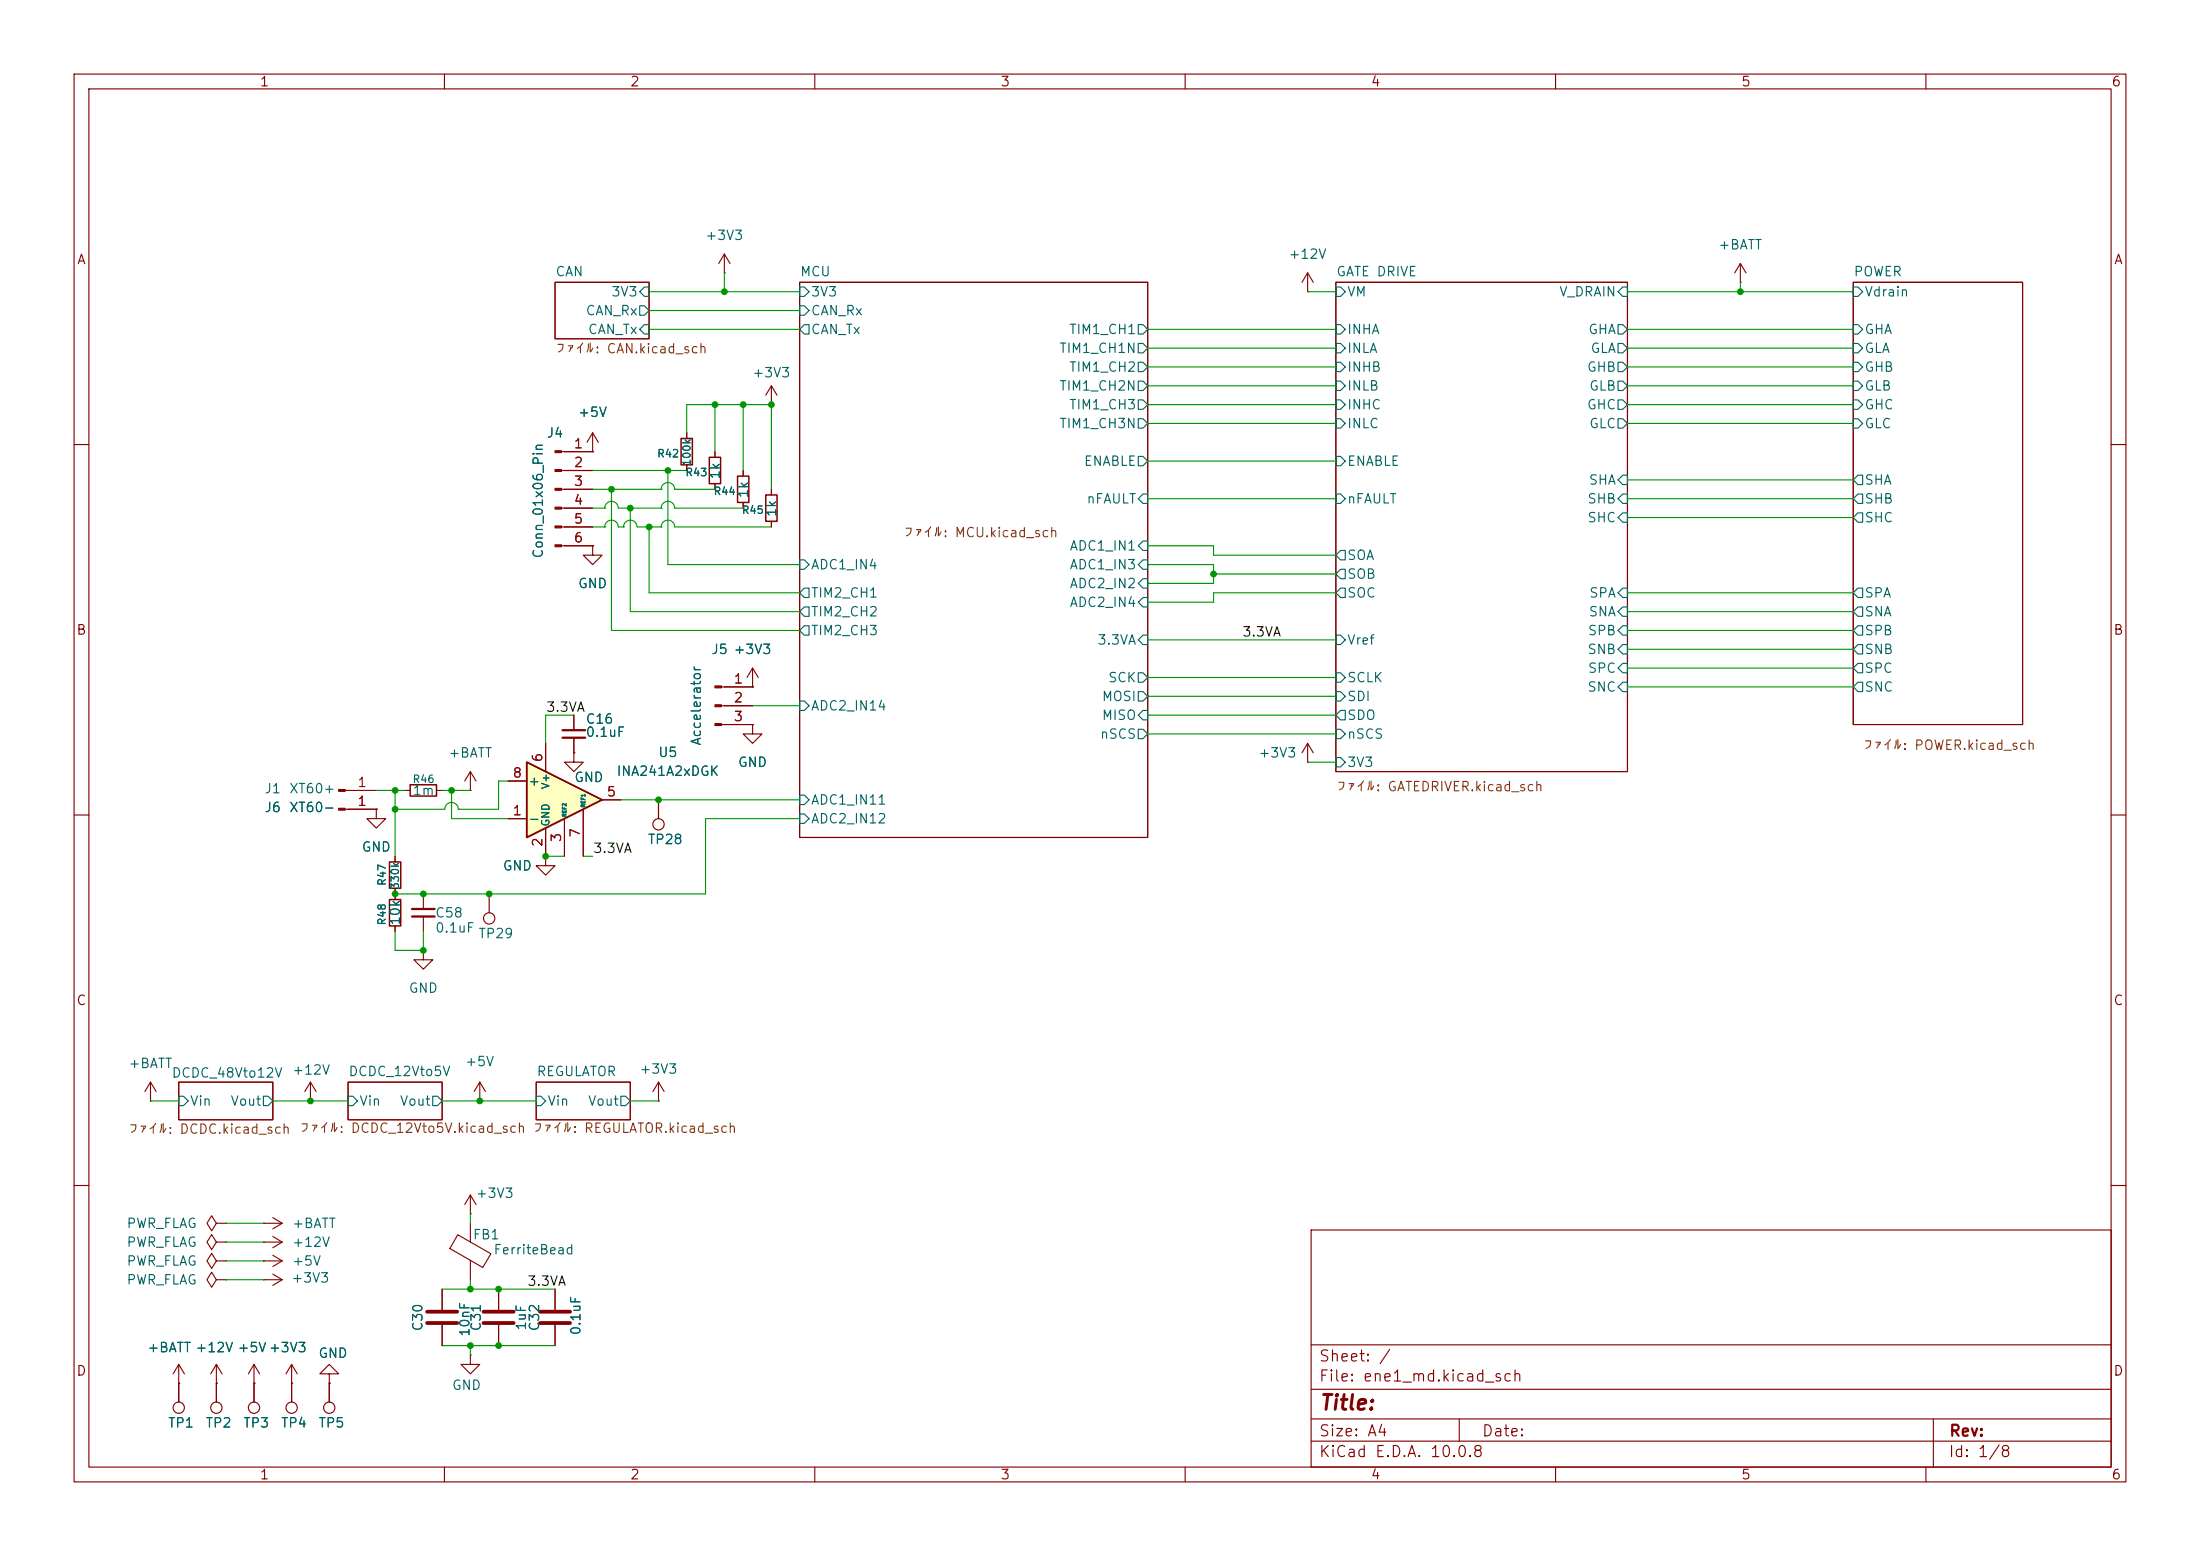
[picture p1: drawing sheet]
<svg xmlns="http://www.w3.org/2000/svg" width="297mm" height="210mm" viewBox="0 0 297 210" stroke-linecap="round" stroke-linejoin="round" font-family="sans-serif">
<g fill="none" stroke="#840000" stroke-width=".15">
<path d="M10 10h277v190h-277zM12 12h273v186h-273zM60 10v2M110 10v2M160 10v2M210 10v2M260 10v2M74.9 38.1h12.7v7.6h-12.7zM107.9 38.1h47v74.9h-47zM180.3 38.1h39.4v66h-39.4zM250.2 38.1h22.8v59.7h-22.8zM10 60h2"/>
<path d="M285 60h2M97.4 92.7h4.2M97.4 95.3h4.2M97.4 97.8h4.2M101.6 92.7h.1M101.6 97.8v1.3h1.3l-1.3 1.2-1.3-1.2h1.3M101.6 97.8h.1M101.6 90.2l-.8 1.2M101.6 90.2l.8 1.2M101.6 90.2v2.5M10 110h2M285 110h2"/>
<path d="M24.1 146.1h12.7v5h-12.7zM47 146.1h12.7v5h-12.7zM72.4 146.1h12.7v5h-12.7zM10 160h2M29.2 172.7l-.6-1-.7 1 .7 1 .6-1h1.3M29.2 170.2l-.6-1-.7 1 .7 1 .6-1h1.3M29.2 167.6l-.6-1-.7 1 .7 1.1 .6-1.1h1.3M29.2 165.1l-.6-1-.7 1 .7 1 .6-1h1.3M30.5 172.7h.1M30.5 170.2h.1M30.5 167.6h.1M30.5 165.1h.1"/>
<path d="M177 166h108v32h-108zM285 160h2M34.3 186.7h.1M34.3 184.2l-.8 1.2M34.3 184.2l.8 1.2M34.3 184.2v2.5M60 198v2M110 198v2M160 198v2M177 194.5h108M177 191.5h108M177 187.5h108"/>
<path d="M177 181.5h108M197 191.5v3M210 198v2M260 198v2M261 191.5v6.5"/>
</g>
<g fill="none" stroke="#006464" stroke-width=".15">
<path d="M87 38.7h.6v1.3h-.6l-.6-.6zM107.9 38.7h.7l.6 .7-.6 .6h-.7zM180.3 38.7h.7l.6 .7-.6 .6h-.7zM218.4 39.4l.7-.7h.6v1.3h-.6zM250.2 38.7h.6l.7 .7-.7 .6h-.6zM86.4 41.3h.6l.6 .6-.6 .6h-.6zM87 43.8h.6v1.3h-.6l-.6-.6zM107.9 41.3h.7l.6 .6-.6 .6h-.7zM108.6 43.8h.6v1.3h-.6l-.7-.6zM153.7 43.8h.6l.6 .7-.6 .6h-.6zM153.7 46.4h.6l.6 .6-.6 .6h-.6zM153.7 48.9h.6l.6 .6-.6 .7h-.6z"/>
<path d="M153.7 51.4h.6l.6 .7-.6 .6h-.6zM153.7 54h.6l.6 .6-.6 .6h-.6zM153.7 56.5h.6l.6 .7-.6 .6h-.6zM180.3 43.8h.7l.6 .7-.6 .6h-.7zM180.3 48.9h.7l.6 .6-.6 .7h-.7zM180.3 54h.7l.6 .6-.6 .6h-.7zM180.3 46.4h.7l.6 .6-.6 .6h-.7zM180.3 51.4h.7l.6 .7-.6 .6h-.7zM180.3 56.5h.7l.6 .7-.6 .6h-.7zM218.4 43.8h.7l.6 .7-.6 .6h-.7zM218.4 48.9h.7l.6 .6-.6 .7h-.7zM218.4 54h.7l.6 .6-.6 .6h-.7z"/>
<path d="M218.4 46.4h.7l.6 .6-.6 .6h-.7zM218.4 51.4h.7l.6 .7-.6 .6h-.7zM218.4 56.5h.7l.6 .7-.6 .6h-.7zM250.2 43.8h.6l.7 .7-.7 .6h-.6zM250.2 48.9h.6l.7 .6-.7 .7h-.6zM250.2 54h.6l.7 .6-.7 .6h-.6zM250.2 46.4h.6l.7 .6-.7 .6h-.6zM250.2 51.4h.6l.7 .7-.7 .6h-.6zM250.2 56.5h.6l.7 .7-.7 .6h-.6zM107.9 75.6h.7l.6 .6-.6 .6h-.7zM108.6 79.4h.6v1.2h-.6l-.7-.6zM153.7 61.6h.6l.6 .6-.6 .7h-.6z"/>
<path d="M154.3 73h.6v1.3h-.6l-.6-.6zM154.3 75.6h.6v1.2h-.6l-.6-.6zM154.3 78.1h.6v1.3h-.6l-.6-.7zM154.3 66.7h.6v1.2h-.6l-.6-.6zM180.3 61.6h.7l.6 .6-.6 .7h-.7zM180.3 66.7h.7l.6 .6-.6 .6h-.7zM181 74.3h.6v1.3h-.6l-.7-.7zM181 76.8h.6v1.3h-.6l-.7-.6zM181 79.4h.6v1.2h-.6l-.7-.6zM218.4 69.9l.7-.7h.6v1.3h-.6zM219.1 64.1h.6v1.3h-.6l-.7-.6zM219.1 66.7h.6v1.2h-.6l-.7-.6z"/>
<path d="M219.1 79.4h.6v1.2h-.6l-.7-.6zM250.2 64.8l.6-.7h.7v1.3h-.7zM250.8 66.7h.7v1.2h-.7l-.6-.6zM250.8 69.2h.7v1.3h-.7l-.6-.6zM250.8 79.4h.7v1.2h-.7l-.6-.6zM107.9 94.6h.7l.6 .7-.6 .6h-.7zM107.9 82.6l.7-.7h.6v1.3h-.6zM108.6 84.5h.6v1.2h-.6l-.7-.6zM153.7 93.3h.6l.6 .7-.6 .6h-.6zM153.7 90.8h.6l.6 .6-.6 .7h-.6zM153.7 98.4h.6l.6 .7-.6 .6h-.6zM154.3 95.9h.6v1.3h-.6l-.6-.7z"/>
<path d="M154.3 80.6h.6v1.3h-.6l-.6-.6zM154.3 85.7h.6v1.3h-.6l-.6-.6zM180.3 90.8h.7l.6 .6-.6 .7h-.7zM180.3 93.3h.7l.6 .7-.6 .6h-.7zM180.3 98.4h.7l.6 .7-.6 .6h-.7zM180.3 85.7h.7l.6 .7-.6 .6h-.7zM181 95.9h.6v1.3h-.6l-.7-.7zM218.4 82.6l.7-.7h.6v1.3h-.6zM218.4 92.7l.7-.6h.6v1.2h-.6zM218.4 85.1l.7-.6h.6v1.2h-.6zM219.1 87h.6v1.3h-.6l-.7-.7zM219.1 89.5h.6v1.3h-.6l-.7-.6z"/>
<path d="M250.2 85.1l.6-.6h.7v1.2h-.7zM250.8 81.9h.7v1.3h-.7l-.6-.6zM250.8 87h.7v1.3h-.7l-.6-.7zM250.8 92.1h.7v1.2h-.7l-.6-.6zM250.8 89.5h.7v1.3h-.7l-.6-.6zM107.9 109.9h.7l.6 .6-.6 .6h-.7zM107.9 107.3h.7l.6 .7-.6 .6h-.7zM180.3 102.2h.7l.6 .7-.6 .6h-.7zM24.1 148h.7l.6 .6-.6 .6h-.7zM35.6 148h.6l.6 .6-.6 .6h-.6zM47 148h.6l.7 .6-.7 .6h-.6zM58.4 148h.7l.6 .6-.6 .6h-.7z"/>
<path d="M72.4 148h.6l.7 .6-.7 .6h-.6zM83.8 148h.7l.6 .6-.6 .6h-.7z"/>
</g>
<g fill="#840000" stroke="#840000" stroke-width=".15">
<path d="M96.5 92.6h.9v.2h-.9z"/>
<path d="M96.5 95.1h.9v.3h-.9z"/>
<path d="M96.5 97.7h.9v.2h-.9z"/>
</g>
<path d="M71.1 102.9l10.2 5.1-10.2 5z" fill="#ffffc2"/>
<path d="M71.1 102.9l10.2 5.1-10.2 5z" fill="none" stroke="#840000" stroke-width=".25"/>
<g fill="none" stroke="#840000" stroke-width=".15">
<path d="M97.8 36.8h.1M97.8 34.3l-.8 1.3M97.8 34.3l.8 1.3M97.8 34.3v2.5M176.5 39.4h.1M176.5 36.8v2.6M176.5 36.8l-.7 1.3M176.5 36.8l.8 1.3M234.9 38.1h.1M234.9 35.6l-.7 1.2M234.9 35.6l.8 1.2M234.9 35.6v2.5"/>
<path d="M80 58.4l-.8 1.3M80 58.4l.8 1.3M80 58.4v2.6M92.7 58.4v.8M104.1 54.6h.1M104.1 52.1l-.7 1.2M104.1 52.1l.8 1.2M104.1 52.1v2.5M75.8 61h4.2M75.8 63.5h4.2M75.8 66h4.2M75.8 68.6h4.2"/>
<path d="M75.8 71.1h4.2M75.8 73.7h4.2M80 61h.1M80 73.7v1.2h1.3l-1.3 1.3-1.3-1.3h1.3M80 73.7h.1M92.7 62.7v.8M96.5 61v.7M96.5 65.3v.7M100.3 63.5v.8M100.3 67.8v.8M104.1 66v.8M104.1 70.4v.7"/>
<path d="M77.5 96.5v2.1M77.5 99.6v2M97.8 92.7h3.8M97.8 95.3h3.8M97.8 97.8h3.8M101.6 97.8h.1M101.6 92.7h.1M46.6 106.7h4.2M46.6 109.2h4.2M50.8 109.2v1.3h1.3l-1.3 1.3-1.3-1.3h1.3M50.8 109.2h.1M53.3 115.6v.7"/>
<path d="M53.3 119.9v1.5M54.6 106.7h.8M58.9 106.7h.8M63.5 106.7h.1M63.5 104.1v2.6M63.5 104.1l-.8 1.3M63.5 104.1l.8 1.3M68.6 110.5h2.5M68.6 105.4h2.5M73.7 115.6v1.2h1.2l-1.2 1.3-1.3-1.3h1.3M73.7 115.6h.1M73.7 100.3v3.8"/>
<path d="M73.7 111.8v3.8M76.2 110.5v5.1M77.5 101.6v1.3h1.2l-1.2 1.2-1.3-1.2h1.3M77.5 101.6h.1M78.7 109.2v6.4M81.3 108h2.5M88.9 108v2.5M176.5 102.9h.1M176.5 100.3l-.7 1.3M176.5 100.3l.8 1.3M176.5 100.3v2.6M53.3 125v.7"/>
<path d="M57.1 128.3v1.2h1.3l-1.3 1.3-1.2-1.3h1.2M57.1 128.3h.1M57.1 120.7v2M57.1 123.7v2M66 120.7v2.5M20.3 148.6h.1M20.3 146.1l-.7 1.2M20.3 146.1l.8 1.2M20.3 146.1v2.5M41.9 148.6h.1M41.9 146.1l-.8 1.2M41.9 146.1l.8 1.2"/>
<path d="M41.9 146.1v2.5M64.8 148.6h.1M64.8 146.1l-.8 1.2M64.8 146.1l.7 1.2M64.8 146.1v2.5M88.9 148.6h.1M88.9 146.1v2.5M88.9 146.1l-.8 1.2M88.9 146.1l.8 1.2M35.6 172.7h.1M35.6 170.2h.1M35.6 167.6h.1"/>
<path d="M35.6 165.1h.1M35.6 172.7h2.5M35.6 170.2h2.5M35.6 167.6h2.5M35.6 165.1h2.5M36.8 172l1.3 .7M36.8 169.4l1.3 .8M36.8 166.9l1.3 .7M36.8 164.3l1.3 .8M38.1 172.7l-1.3 .8M38.1 170.2l-1.3 .7M38.1 167.6l-1.3 .8"/>
<path d="M38.1 165.1l-1.3 .8M59.7 174v2.8M59.7 178.8v2.8M61.8 166.6l4.5 2.6-1.1 1.9-4.5-2.6zM63.5 163.8h.1M63.5 161.3v2.5M63.5 165.1v2.5M63.5 170.1v2.6M63.5 161.3l-.8 1.3M63.5 161.3l.8 1.3M67.3 174v2.8M67.3 178.8v2.8"/>
<path d="M74.9 174v2.8M74.9 178.8v2.8M24.1 186.7h.1M24.1 184.2l-.7 1.2M24.1 184.2l.8 1.2M24.1 184.2v5M29.2 186.7h.1M29.2 184.2v5M29.2 184.2l-.8 1.2M29.2 184.2l.8 1.2M34.3 186.7h.1M34.3 186.7v2.5"/>
<path d="M39.4 186.7h.1M39.4 184.2v5M39.4 184.2l-.8 1.2M39.4 184.2l.7 1.2M44.4 185.4h1.3l-1.3-1.2-1.2 1.2h1.2v1.3M44.4 186.7h.1M44.4 186.7v2.5M63.5 182.9v1.3h1.3l-1.3 1.2-1.3-1.2h1.3M63.5 182.9h.1"/>
<circle cx="88.9" cy="111.3" r=".76"/>
<circle cx="66" cy="124" r=".76"/>
<circle cx="24.1" cy="190" r=".76"/>
<circle cx="29.2" cy="190" r=".76"/>
<circle cx="34.3" cy="190" r=".76"/>
<circle cx="39.4" cy="190" r=".76"/>
<circle cx="44.4" cy="190" r=".76"/>
</g>
<path d="M91.9 59.2h1.6v3.5h-1.6zM95.8 61.7h1.5v3.6h-1.5zM99.6 64.3h1.5v3.5h-1.5zM103.4 66.8h1.5v3.6h-1.5zM52.6 116.3h1.5v3.6h-1.5zM55.4 105.9h3.5v1.5h-3.5zM52.6 121.4h1.5v3.6h-1.5z" fill="none" stroke="#840000" stroke-width=".2"/>
<g fill="#840000" stroke="#840000" stroke-width=".15">
<path d="M74.9 60.8h.9v.3h-.9z"/>
<path d="M74.9 63.4h.9v.2h-.9z"/>
<path d="M74.9 65.9h.9v.3h-.9z"/>
<path d="M74.9 68.5h.9v.2h-.9z"/>
<path d="M74.9 71h.9v.2h-.9z"/>
<path d="M74.9 73.5h.9v.3h-.9z"/>
<path d="M45.7 106.6h.9v.2h-.9z"/>
<path d="M45.7 109.1h.9v.2h-.9z"/>
</g>
<path d="M57.7 178.6h4M57.7 177h4M65.3 178.6h4M65.3 177h4M72.9 178.6h4.1M72.9 177h4.1" fill="none" stroke="#840000" stroke-width=".51"/>
<path d="M75.9 98.6h3.1M75.9 99.6h3.1M55.6 122.7h3.1M55.6 123.7h3.1" fill="none" stroke="#840000" stroke-width=".3"/>
<g fill="none" stroke="#009600" stroke-width=".15">
<path d="M87.6 39.4h20.3M97.8 36.8v2.6M176.5 39.4h3.8M219.7 39.4h30.5M234.9 38.1v1.3M87.6 41.9h20.3M87.6 44.5h20.3M92.7 58.4v-3.8h11.4v11.4M96.5 54.6v6.4M100.3 54.6v8.9M154.9 44.5h25.4M154.9 54.6h25.4"/>
<path d="M154.9 57.2h25.4M154.9 47h25.4M154.9 52.1h25.4M154.9 49.5h25.4M219.7 44.5h30.5M219.7 54.6h30.5M219.7 57.2h30.5M219.7 47h30.5M219.7 52.1h30.5M219.7 49.5h30.5M80 66h9.3M80 71.1h1.6"/>
<path d="M80 63.5h12.7M80 68.6h1.6M81.6 68.6h.1M81.6 68.6a.91 .91 0 0 1 .9-.9 .91 .91 0 0 1 1 .9h5.8M81.6 71.1h.1M81.6 71.1a.91 .91 0 0 1 .9-.9 .91 .91 0 0 1 1 .9h.7M82.5 66v19.1h25.4M84.2 71.1h.1M84.2 71.1a.91 .91 0 0 1 .9-.9 .91 .91 0 0 1 .9 .9h3.3M85.1 68.6v14h22.8M87.6 71.1v8.9h20.3M89.3 66h.1"/>
<path d="M89.3 66a.91 .91 0 0 1 .9-.9 .91 .91 0 0 1 .9 .9h5.4M89.3 71.1h.1M89.3 71.1a.91 .91 0 0 1 .9-.9 .91 .91 0 0 1 .9 .9h13M89.3 68.6h.1M89.3 68.6a.91 .91 0 0 1 .9-.9 .91 .91 0 0 1 .9 .9h9.2M90.2 63.5v12.7h17.7M154.9 76.2h8.9v2.5h-8.9M154.9 62.2h25.4M154.9 73.7h8.9v1.2h16.5M154.9 67.3h25.4M163.8 77.5h16.5M219.7 67.3h30.5"/>
<path d="M219.7 69.9h30.5M219.7 64.8h30.5M77.5 96.5h-3.8v3.8M101.6 95.3h6.3M154.9 99.1h25.4M154.9 96.5h25.4M154.9 86.4h25.4M154.9 91.4h25.4M154.9 94h25.4M180.3 80h-16.5v1.3h-8.9M219.7 85.1h30.5M219.7 80h30.5"/>
<path d="M219.7 82.6h30.5M219.7 87.6h30.5M219.7 90.2h30.5M219.7 92.7h30.5M50.8 106.7h3.8M53.3 109.2h6.7a.91 .91 0 0 1 1-.9 .91 .91 0 0 1 .9 .9M53.3 106.7v8.9M59.7 106.7h3.8M61 106.7v3.8h7.6M61.9 109.2h.1M68.6 105.4h-1.3v3.8h-5.4M73.7 115.6h2.5"/>
<path d="M78.7 115.6h1.3M83.8 108h24.1M107.9 110.5h-12.7v10.2h-41.9M176.5 102.9h3.8M53.3 125.7v2.6h3.8v-2.6M20.3 148.6h3.8M36.8 148.6h10.2M59.7 148.6h12.7M85.1 148.6h3.8M30.5 167.6h5.1M30.5 165.1h5.1M30.5 170.2h5.1"/>
<path d="M30.5 172.7h5.1M59.7 174h15.2M63.5 163.8v1.3M63.5 172.7v1.3M59.7 181.6h15.2M63.5 181.6v1.3"/>
</g>
<g fill="#009600">
<circle cx="67.3" cy="181.6" r=".46"/>
<circle cx="63.5" cy="181.6" r=".46"/>
<circle cx="63.5" cy="174" r=".46"/>
<circle cx="64.8" cy="148.6" r=".46"/>
<circle cx="41.9" cy="148.6" r=".46"/>
<circle cx="67.3" cy="174" r=".46"/>
<circle cx="104.1" cy="54.6" r=".46"/>
<circle cx="100.3" cy="54.6" r=".46"/>
<circle cx="163.8" cy="77.5" r=".46"/>
<circle cx="234.9" cy="39.4" r=".46"/>
<circle cx="88.9" cy="108" r=".46"/>
<circle cx="73.7" cy="115.6" r=".46"/>
<circle cx="61" cy="106.7" r=".46"/>
<circle cx="87.6" cy="71.1" r=".46"/>
<circle cx="90.2" cy="63.5" r=".46"/>
<circle cx="85.1" cy="68.6" r=".46"/>
<circle cx="97.8" cy="39.4" r=".46"/>
<circle cx="82.5" cy="66" r=".46"/>
<circle cx="96.5" cy="54.6" r=".46"/>
<circle cx="57.1" cy="128.3" r=".46"/>
<circle cx="57.1" cy="120.7" r=".46"/>
<circle cx="66" cy="120.7" r=".46"/>
<circle cx="53.3" cy="120.7" r=".46"/>
<circle cx="53.3" cy="106.7" r=".46"/>
<circle cx="53.3" cy="109.2" r=".46"/>
</g>
<text font-size="2" fill="#840000" x="178" y="190.8">Title:</text>
<g font-size="1.5" fill="#840000">
<text x="178" y="184.1">Sheet: /</text>
<text x="178" y="186.8">File: ene1_md.kicad_sch</text>
<text x="178" y="197">KiCad E.D.A. 10.0.8</text>
<text x="178" y="194.2">Size: A4</text>
<text x="200" y="194.2">Date:</text>
<text x="263" y="197">Id: 1/8</text>
<text x="263" y="194.2">Rev:</text>
</g>
<g font-size="1.3" fill="#840000">
<text x="35" y="12">1</text>
<text x="85" y="12">2</text>
<text x="135" y="12">3</text>
<text x="185" y="12">4</text>
<text x="235" y="12">5</text>
<text x="285" y="12">6</text>
<text x="10.3" y="36">A</text>
<text x="285.3" y="36">A</text>
<text x="10.2" y="86">B</text>
<text x="285.2" y="86">B</text>
<text x="10.2" y="136">C</text>
<text x="285.2" y="136">C</text>
<text x="10.2" y="186">D</text>
<text x="285.2" y="186">D</text>
<text x="35" y="200">1</text>
<text x="85" y="200">2</text>
<text x="135" y="200">3</text>
<text x="185" y="200">4</text>
<text x="235" y="200">5</text>
<text x="285" y="200">6</text>
</g>
<g font-size="1.3" fill="#006464">
<text x="95.1" y="32.7">+3V3</text>
<text x="173.9" y="35.3">+12V</text>
<text x="231.9" y="34">+BATT</text>
<text x="74.9" y="37.6">CAN</text>
<text x="82.4" y="40.3">3V3</text>
<text x="107.9" y="37.6">MCU</text>
<text x="109.4" y="40.3">3V3</text>
<text x="180.3" y="37.6">GATE DRIVE</text>
<text x="181.8" y="40.3">VM</text>
<text x="210.4" y="40.3">V_DRAIN</text>
<text x="250.2" y="37.6">POWER</text>
<text x="251.6" y="40.3">Vdrain</text>
<text x="79" y="42.9">CAN_Rx</text>
<text x="79.3" y="45.4">CAN_Tx</text>
<text x="109.4" y="42.9">CAN_Rx</text>
<text x="109.4" y="45.4">CAN_Tx</text>
<text x="142.9" y="48">TIM1_CH1N</text>
<text x="144.2" y="45.4">TIM1_CH1</text>
<text x="181.8" y="45.4">INHA</text>
<text x="181.8" y="48">INLA</text>
<text x="214.3" y="45.4">GHA</text>
<text x="214.6" y="48">GLA</text>
<text x="251.6" y="45.4">GHA</text>
<text x="251.6" y="48">GLA</text>
<text x="101.5" y="51.3">+3V3</text>
<text x="142.9" y="53">TIM1_CH2N</text>
<text x="144.2" y="50.5">TIM1_CH2</text>
<text x="181.8" y="50.5">INHB</text>
<text x="181.8" y="53">INLB</text>
<text x="214.2" y="50.5">GHB</text>
<text x="214.5" y="53">GLB</text>
<text x="251.6" y="50.5">GHB</text>
<text x="251.6" y="53">GLB</text>
<text x="73.7" y="59.4">J4</text>
<text x="77.9" y="56.6">+5V</text>
<text x="142.9" y="58.1">TIM1_CH3N</text>
<text x="144.2" y="55.6">TIM1_CH3</text>
<text x="181.8" y="55.6">INHC</text>
<text x="181.8" y="58.1">INLC</text>
<text x="214.2" y="55.6">GHC</text>
<text x="214.5" y="58.1">GLC</text>
<text x="251.6" y="55.6">GHC</text>
<text x="251.6" y="58.1">GLC</text>
<text x="97.5" y="64.8" transform="rotate(-90 97.5 64.8)">1k</text>
<text x="146.2" y="63.2">ENABLE</text>
<text x="181.8" y="63.2">ENABLE</text>
<text x="214.4" y="65.7">SHA</text>
<text x="251.6" y="65.7">SHA</text>
<text x="101.3" y="67.3" transform="rotate(-90 101.3 67.3)">1k</text>
<text x="105.1" y="69.9" transform="rotate(-90 105.1 69.9)">1k</text>
<text x="146.6" y="68.3">nFAULT</text>
<text x="181.8" y="68.3">nFAULT</text>
<text x="214.2" y="68.3">SHB</text>
<text x="214.2" y="70.8">SHC</text>
<text x="251.6" y="68.3">SHB</text>
<text x="251.6" y="70.8">SHC</text>
<text x="73.6" y="75.5" transform="rotate(-90 73.6 75.5)">Conn_01x06_Pin</text>
<text x="109.4" y="77.2">ADC1_IN4</text>
<text x="144.3" y="74.6">ADC1_IN1</text>
<text x="144.3" y="77.2">ADC1_IN3</text>
<text x="181.8" y="75.9">SOA</text>
<text x="77.9" y="79.7">GND</text>
<text x="109.4" y="81">TIM2_CH1</text>
<text x="109.4" y="83.5">TIM2_CH2</text>
<text x="144.3" y="79.7">ADC2_IN2</text>
<text x="144.3" y="82.2">ADC2_IN4</text>
<text x="181.8" y="78.4">SOB</text>
<text x="181.8" y="81">SOC</text>
<text x="214.4" y="83.5">SNA</text>
<text x="214.5" y="81">SPA</text>
<text x="251.6" y="83.5">SNA</text>
<text x="251.6" y="81">SPA</text>
<text x="95.9" y="88.6">J5 +3V3</text>
<text x="109.4" y="86.1">TIM2_CH3</text>
<text x="148.1" y="87.3">3.3VA</text>
<text x="181.8" y="87.3">Vref</text>
<text x="214.2" y="88.6">SNB</text>
<text x="214.3" y="86.1">SPB</text>
<text x="251.6" y="88.6">SNB</text>
<text x="251.6" y="86.1">SPB</text>
<text x="148.7" y="94.9">MOSI</text>
<text x="149.5" y="92.4">SCK</text>
<text x="181.8" y="92.4">SCLK</text>
<text x="181.8" y="94.9">SDI</text>
<text x="214.2" y="93.7">SNC</text>
<text x="214.3" y="91.1">SPC</text>
<text x="251.6" y="93.7">SNC</text>
<text x="251.6" y="91.1">SPC</text>
<text x="79" y="98">C16</text>
<text x="79" y="99.8">0.1uF</text>
<text x="94.9" y="100.7" transform="rotate(-90 94.9 100.7)">Accelerator</text>
<text x="109.4" y="96.2">ADC2_IN14</text>
<text x="148.4" y="100">nSCS</text>
<text x="148.7" y="97.5">MISO</text>
<text x="181.8" y="97.5">SDO</text>
<text x="181.8" y="100">nSCS</text>
<text x="35.6" y="107.4">J1</text>
<text x="39" y="107.4">XT60+</text>
<text x="55.6" y="107.6">1m</text>
<text x="60.4" y="102.6">+BATT</text>
<text x="71.2" y="106.4">+</text>
<text x="77.4" y="105.9">GND</text>
<text x="83.1" y="105">INA241A2xDGK</text>
<text x="88.8" y="102.5">U5</text>
<text x="99.5" y="103.8">GND</text>
<text x="169.8" y="102.6">+3V3</text>
<text x="181.8" y="103.8">3V3</text>
<text x="35.6" y="109.9">J6</text>
<text x="39" y="109.9">XT60-</text>
<text x="71.2" y="111.5">-</text>
<text x="109.4" y="111.5">ADC2_IN12</text>
<text x="109.4" y="108.9">ADC1_IN11</text>
<text x="48.7" y="115.3">GND</text>
<text x="67.8" y="117.8">GND</text>
<text x="87.4" y="114.2">TP28</text>
<text x="54.3" y="125" transform="rotate(-90 54.3 125)">10k</text>
<text x="58.7" y="124.2">C58</text>
<text x="58.7" y="126.2">0.1uF</text>
<text x="64.5" y="126.9">TP29</text>
<text x="55.1" y="134.3">GND</text>
<text x="17.3" y="144.5">+BATT</text>
<text x="23.1" y="145.8">DCDC_48Vto12V</text>
<text x="25.6" y="149.6">Vin</text>
<text x="31" y="149.6">Vout</text>
<text x="39.4" y="145.4">+12V</text>
<text x="47" y="145.6">DCDC_12Vto5V</text>
<text x="48.4" y="149.6">Vin</text>
<text x="53.9" y="149.6">Vout</text>
<text x="62.7" y="144.2">+5V</text>
<text x="72.4" y="145.6">REGULATOR</text>
<text x="73.8" y="149.6">Vin</text>
<text x="79.3" y="149.6">Vout</text>
<text x="86.2" y="145.2">+3V3</text>
<text x="64.1" y="162">+3V3</text>
<text x="17" y="166.1">PWR_FLAG</text>
<text x="39.4" y="166.1">+BATT</text>
<text x="63.7" y="167.6">FB1</text>
<text x="17" y="173.7">PWR_FLAG</text>
<text x="17" y="171.1">PWR_FLAG</text>
<text x="17" y="168.6">PWR_FLAG</text>
<text x="39.2" y="173.4">+3V3</text>
<text x="39.3" y="171.1">+5V</text>
<text x="39.4" y="168.6">+12V</text>
<text x="66.5" y="169.6">FerriteBead</text>
<text x="57.4" y="179.8" transform="rotate(-90 57.4 179.8)">C30</text>
<text x="65.2" y="179.8" transform="rotate(-90 65.2 179.8)">C31</text>
<text x="71.3" y="179.7" transform="rotate(-90 71.3 179.7)">1uF</text>
<text x="73.1" y="179.8" transform="rotate(-90 73.1 179.8)">C32</text>
<text x="19.8" y="182.8">+BATT +12V +5V+3V3</text>
<text x="42.9" y="183.6">GND</text>
<text x="63.7" y="180.5" transform="rotate(-90 63.7 180.5)">10nF</text>
<text x="78.7" y="180.3" transform="rotate(-90 78.7 180.3)">0.1uF</text>
<text x="60.9" y="187.9">GND</text>
<text x="22.6" y="193">TP1</text>
<text x="27.7" y="193">TP2</text>
<text x="32.8" y="193">TP3</text>
<text x="37.8" y="193">TP4</text>
<text x="42.9" y="193">TP5</text>
</g>
<g font-size="1.3" fill="#725600">
<text x="74.9" y="48">ファイル: CAN.kicad_sch</text>
<text x="121.9" y="72.8">ファイル: MCU.kicad_sch</text>
<text x="251.4" y="101.5">ファイル: POWER.kicad_sch</text>
<text x="180.3" y="107.1">ファイル: GATEDRIVER.kicad_sch</text>
<text x="17.2" y="153.3">ファイル: DCDC.kicad_sch</text>
<text x="40.4" y="153.2">ファイル: DCDC_12Vto5V.kicad_sch ファイル: REGULATOR.kicad_sch</text>
</g>
<g font-size="1.3" fill="#a90000">
<text x="77.4" y="60.8">1</text>
<text x="77.4" y="63.4">2</text>
<text x="77.4" y="65.9">3</text>
<text x="77.4" y="68.4">4</text>
<text x="77.4" y="71">5</text>
<text x="77.4" y="73.5">6</text>
<text x="99" y="92.6">1</text>
<text x="99" y="95.1">2</text>
<text x="99" y="97.7">3</text>
<text x="48.2" y="106.5">1</text>
<text x="69.1" y="105.3">8</text>
<text x="73.5" y="103" transform="rotate(-90 73.5 103)">6</text>
<text x="81.8" y="107.8">5</text>
<text x="48.2" y="109.1">1</text>
<text x="69.1" y="110.4">1</text>
<text x="76.1" y="113.8" transform="rotate(-90 76.1 113.8)">3</text>
<text x="78.6" y="113.1" transform="rotate(-90 78.6 113.1)">7</text>
<text x="73.5" y="114.4" transform="rotate(-90 73.5 114.4)">2</text>
</g>
<g font-size="1.3" fill="#0f0f0f">
<text x="167.6" y="86.2">3.3VA</text>
<text x="73.6" y="96.4">3.3VA</text>
<text x="80" y="115.4">3.3VA</text>
<text x="71.1" y="173.9">3.3VA</text>
</g>
<g font-size="1" fill="#006464">
<text x="88.6" y="62">R42</text>
<text x="92.4" y="64.5">R43</text>
<text x="93.5" y="63" transform="rotate(-90 93.5 63)">100k</text>
<text x="96.3" y="67.1">R44</text>
<text x="100.1" y="69.6">R45</text>
<text x="55.6" y="105.9">R46</text>
<text x="74.4" y="106.6" transform="rotate(-90 74.4 106.6)">V+</text>
<text x="74.4" y="111.6" transform="rotate(-90 74.4 111.6)">GND</text>
<text x="52.3" y="119.6" transform="rotate(-90 52.3 119.6)">R47</text>
<text x="52.3" y="125" transform="rotate(-90 52.3 125)">R48</text>
<text x="54.1" y="120.2" transform="rotate(-90 54.1 120.2)">330k</text>
</g>
<g font-size=".5" fill="#006464">
<text x="76.6" y="110.3" transform="rotate(-90 76.6 110.3)">REF2</text>
<text x="79.1" y="109" transform="rotate(-90 79.1 109)">REF1</text>
</g>
</svg>
